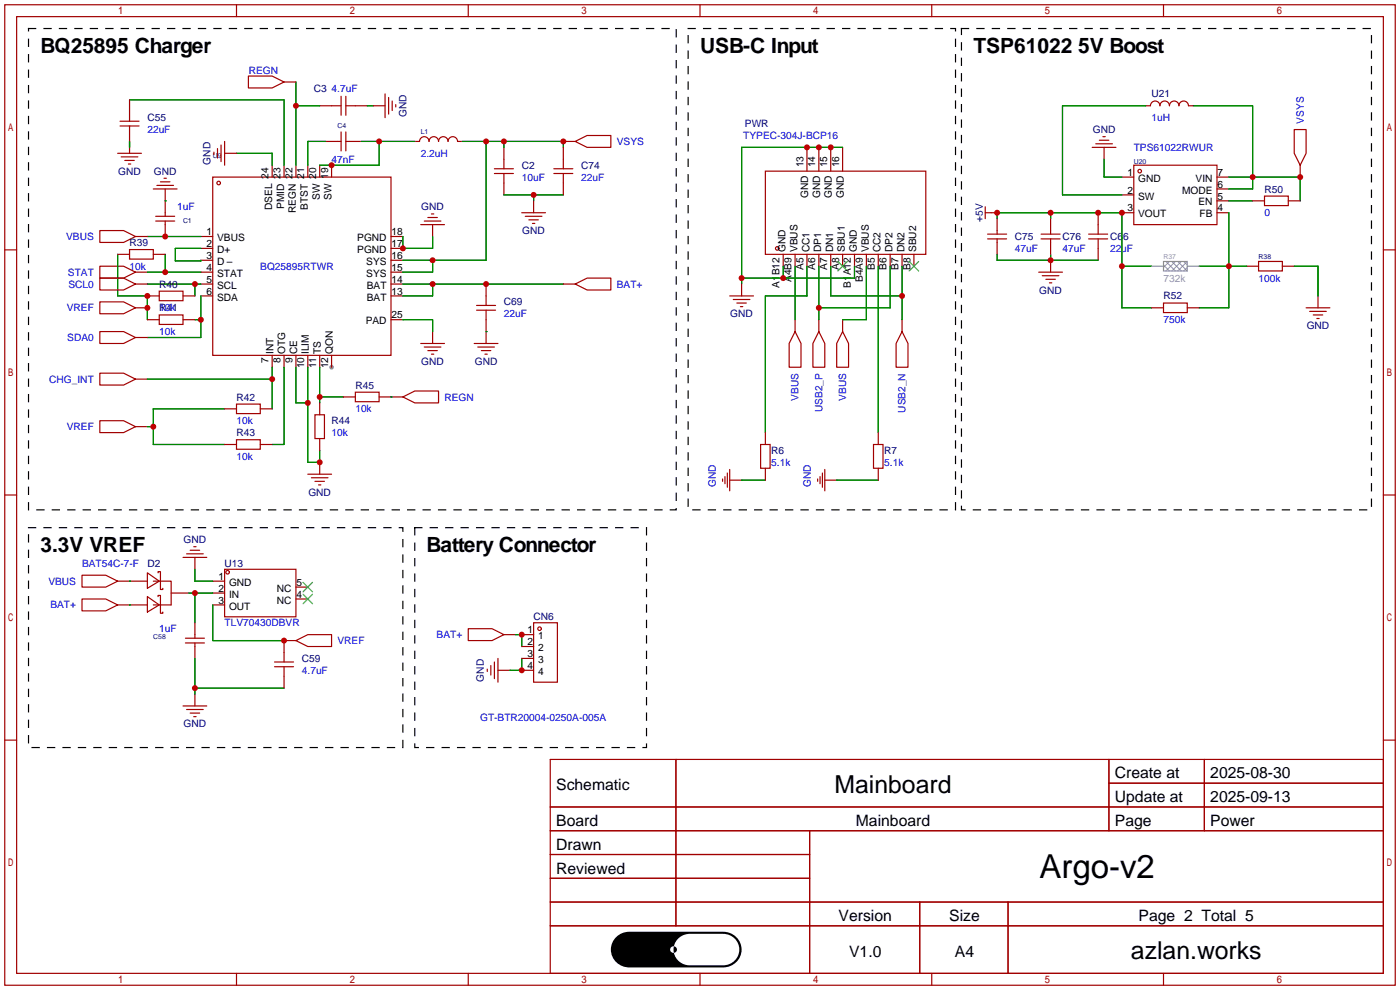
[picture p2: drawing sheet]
<svg xmlns="http://www.w3.org/2000/svg" width="299mm" height="212mm" viewBox="0 0 299 212" stroke-linecap="round" stroke-linejoin="round" font-family="sans-serif">
<circle cx="70.9" cy="78.5" r=".51" fill="#999"/>
<g fill="none" stroke="#a10000" stroke-width=".25">
<path d="M1 1h297.2v209.6h-297.2zM3.6 3.6h292.1v204.4h-292.1zM50.5 1v2.6M100.1 1v2.6M149.6 1v2.6M199.1 1v2.6M248.7 1v2.6M1 53.4h2.6M295.7 53.4h2.5M1 105.8h2.6M295.7 105.8h2.5M1 158.2h2.6"/>
<path d="M295.7 158.2h2.5M117.6 162.3h178.1v45.7h-178.1zM117.6 172.5h178.1M117.6 177.5h178.1M144.5 162.3v35.6M173 177.5v30.5M237 162.3v15.2M237 167.4h58.7M257.4 162.3v15.2M117.6 182.6h55.4M117.6 192.8h178.1M117.6 187.7h55.4"/>
<path d="M117.6 197.9h178.1M196.6 192.8v15.2M215.4 192.8v15.2M50.5 208v2.6M100.1 208v2.6M149.6 208v2.6M199.1 208v2.6M248.7 208v2.6"/>
</g>
<path d="M131.7 200.3a4 4 0 0 1 2.8-1.2h20.1a3.8 3.8 0 0 1 3.9 3.8 3.8 3.8 0 0 1-3.9 3.9h-20.1a3.8 3.8 0 0 1-3.6-2.3 3.8 3.8 0 0 1 .8-4.2z" fill="#000"/>
<path d="M143.4 202.4l.6-.2v1.4a.71 .71 0 0 1-.7-.3 .71 .71 0 0 1 .1-.9zM145 200.6a3.5 3.5 0 0 1 2.4-1h7.1a3.4 3.4 0 0 1 3.5 3.3 3.4 3.4 0 0 1-3.5 3.4h-7.1a3.5 3.5 0 0 1-3.4-2.7 .71 .71 0 0 0 .7-.7 .71 .71 0 0 0-.7-.7l.2-.6z" fill="#fff"/>
<g fill="none" stroke="#a10000" stroke-width=".25">
<path d="M53.1 16.3h5.1l2.5 1.2-2.5 1.3h-5.1zM60.7 17.5h2.5M25.1 32.8h5.1M25.7 26.9h4M25.7 25.9h4M25.9 33.5h3.6M26.7 34.3h2M27.4 35.1h.5M27.7 21.3v4.6M27.7 26.9v5.9M33.5 39.6h3.6M34.3 38.9h2"/>
<path d="M35.1 38.1h.5M45.5 37.8h38.1v38.1h-38.1zM45.7 32.5v.5M46.5 31.8v2M47.2 31v3.5M48 32.8h2.5M48 30.2v5.1M58.2 35.3v2.5M60.7 35.3v2.5M63.2 35.3v2.5M65.8 35.3v2.5M68.3 35.3v2.5"/>
<path d="M68.3 22.6h4.6M69.6 30.2h3.3M70.9 35.3v2.5M72.9 20.6v4M72.9 28.2v4.1M73.9 30.2h3.3M73.9 20.6v4M73.9 28.2v4.1M73.9 22.6h4.6M79.8 22.6h2.5M82.3 20.1v5M83.1 20.8v3.6"/>
<path d="M83.8 21.6v2M84.6 22.4v.5M88.6 30.2h1.1a1.02 1.02 0 0 1 1-1 1.02 1.02 0 0 1 1 1 1.02 1.02 0 0 1 1-1 1.02 1.02 0 0 1 1 1 1.02 1.02 0 0 1 1-1 1.02 1.02 0 0 1 1.1 1 1.02 1.02 0 0 1 1-1 1.02 1.02 0 0 1 1 1h1M105.7 37.1h4M105.7 36.1h4M107.7 31.5v4.6M107.7 37.1v4.6M118.4 37.1h4M118.4 36.1h4M120.4 30.2h2.5M120.4 31.5v4.6M120.4 37.1v4.6"/>
<path d="M122.9 30.2l2.6-1.2h5.1v2.5h-5.1zM163.6 36.6h34.3v17.8h-34.3zM172.5 31.5v5.1M175 31.5v5.1M177.5 31.5v5.1M180.1 31.5v5.1M233.4 31.5h5.1M234.2 30.7h3.5M234.9 30h2.1M235.7 29.2h.5M236 31.5v2.5M239.8 37.8h2.5"/>
<path d="M242.3 35.3h17.8v12.7h-17.8zM244.9 22.6h1a1.02 1.02 0 0 1 1-1 1.02 1.02 0 0 1 1 1 1.02 1.02 0 0 1 1-1 1.02 1.02 0 0 1 1 1 1.02 1.02 0 0 1 1.1-1 1.02 1.02 0 0 1 1 1 1.02 1.02 0 0 1 1-1 1.02 1.02 0 0 1 1 1h1M260.1 37.8h2.5M276.6 27.7h2.5v5.1l-1.2 2.5-1.3-2.5zM277.9 35.3v2.5M21.3 49.3h5.1l2.6 1.2-2.6 1.3h-5.1zM21.3 56.9h5.1l2.6 1.3-2.6 1.2h-5.1zM21.3 59.4h5.1l2.6 1.3-2.6 1.3h-5.1zM25.1 54.4h2.6M27.7 53.3h5.1v2.1h-5.1zM29 50.5h2.5M29 58.2h2.5"/>
<path d="M32.8 40.4h5M32.8 54.4h2.5M33.3 46.2h4M33.3 47.2h4M35.3 40.4v5.8M35.3 47.2v3.3M42.9 50.5h2.6M42.9 53.1h2.6M42.9 55.6h2.6M42.9 58.2h2.6M83.6 50.5h2.5M83.6 53.1h2.5"/>
<path d="M83.6 55.6h2.5M83.6 58.2h2.5M89.9 48h5.1M90.7 47.2h3.5M91.4 46.5h2.1M92.2 45.7h.5M92.5 48v2.5M111.5 45.5h5.1M112.3 46.2h3.5M113 47h2.1M113.8 47.8h.5M114 42.9v2.6"/>
<path d="M167.4 54.4v2.5M169.9 54.4v2.5M172.5 54.4v2.5M175 54.4v2.5M177.5 54.4v2.5M180.1 54.4v2.5M182.6 54.4v2.5M185.2 54.4v2.5M187.7 54.4v2.5M190.2 54.4v2.5M192.8 54.4v2.5M195.3 54.4v2.5"/>
<path d="M210.6 45.5h2.5M210.6 44.2v2.5M211.1 51.1h4M211.1 50h4M213.1 46.7v3.3M213.1 51.1v3.3M222 58.2h5.1M222.5 51.1h4.1M222.5 50h4.1M222.8 58.9h3.5M223.5 59.7h2.1M224.5 46.7v3.3"/>
<path d="M224.5 51.1v3.3M224.5 55.6v2.6M232.7 51.1h4M232.7 50h4M234.7 45.5v4.5M234.7 51.1v4.5M239.8 45.5h2.5M239.8 41.7h2.5M260.1 40.4h2.5M260.1 45.5h2.5M260.1 42.9h2.5M266.4 56.9h2.6"/>
<path d="M267.7 42.9h2.6M269 55.9h5.1v2h-5.1zM270.3 41.9h5v2h-5zM274.1 56.9h2.5M275.3 42.9h2.6M21.3 64.5h5.1l2.6 1.3-2.6 1.3h-5.1zM21.3 70.9h5.1l2.6 1.2-2.6 1.3h-5.1zM21.3 79.8h5.1l2.6 1.2-2.6 1.3h-5.1zM29 60.7h2.5M29 65.8h2.5M29 72.1h2.5M31.5 63.2h2.5"/>
<path d="M31.5 68.3h2.5M34 62.2h5.1v2.1h-5.1zM34 67.3h5.1v2h-5.1zM39.1 63.2h2.6M39.1 68.3h2.6M42.9 60.7h2.6M42.9 63.2h2.6M58.2 75.9v2.6M60.7 75.9v2.6M63.2 75.9v2.6M65.8 75.9v2.6M68.3 75.9v2.6"/>
<path d="M70.9 75.9v2.6M83.6 60.7h2.5M83.6 63.2h2.5M83.6 68.3h2.5M89.9 73.4h5.1M90.7 74.2h3.5M91.4 74.9h2.1M92.2 75.7h.5M92.5 70.9v2.5M101.3 73.4h5.1M101.9 65.3h4M101.9 66.3h4"/>
<path d="M102.1 74.2h3.6M102.9 74.9h2M103.6 75.7h.5M103.9 60.7v4.6M103.9 66.3v7.1M120.4 60.7h2.5M122.9 60.7l2.6-1.3h5.1v2.6h-5.1zM156 63.2h5M156.7 64h3.6M157.5 64.8h2M158.2 65.5h.5M158.5 60.7v2.5"/>
<path d="M169.9 70.9l1.3 2.5v5.1h-2.5v-5.1zM169.9 68.3v2.6M175 70.9l1.3 2.5v5.1h-2.6v-5.1zM175 68.3v2.6M180.1 70.9l1.3 2.5v5.1h-2.6v-5.1zM180.1 68.3v2.6M192.8 70.9l1.3 2.5v5.1h-2.6v-5.1zM192.8 68.3v2.6M224.3 60.5h.5M246.1 65.8h2.6M248.7 64.8h5v2h-5zM253.7 65.8h2.6"/>
<path d="M279.1 65.8h5.1M279.9 66.5h3.6M280.7 67.3h2M281.4 68.1h.5M281.7 63.2v2.6M21.3 89.9h5.1l2.6 1.3-2.6 1.3h-5.1zM29 81h2.5M29 91.2h2.5M48 87.4h2.5M48 95h2.5M50.5 86.4h5.1v2h-5.1zM50.5 94h5.1v2h-5.1z"/>
<path d="M55.6 87.4h2.6M55.6 95h2.6M67.3 88.6h2v5.1h-2zM68.3 86.1v2.5M68.3 93.7v2.6M68.3 98.8v2.5M73.4 84.8h2.5M75.9 83.8h5.1v2.1h-5.1zM81 84.8h5.1M86.1 84.8l2.5-1.2h5.1v2.5h-5.1zM162.6 95h2v5.1h-2zM163.6 92.5v2.5"/>
<path d="M186.7 95h2v5.1h-2zM187.7 92.5v2.5M39.1 119.1h5.1M39.9 118.4h3.5M40.6 117.6h2.1M41.4 116.8h.5M41.7 119.1v2.6M65.8 101.3h5.1M66.5 102.1h3.6M67.3 102.9h2M68.1 103.6h.5M154.4 102.4v.5"/>
<path d="M154.9 101.9v1.5M155.4 101.1v3M156 102.6h2.5M156 100.3v4.6M158.5 102.6h.1M163.6 100.1v2.5M174.8 102.4v.5M175.3 101.9v1.5M175.8 101.1v3M176.3 102.6h2.5M176.3 100.3v4.6M178.8 102.6h.1"/>
<path d="M187.7 100.1v2.5M17.5 122.9h5.1l2.5 1.3-2.5 1.3h-5.1zM17.5 128h5.1l2.5 1.3-2.5 1.3h-5.1zM25.1 124.2h6.4M25.1 129.3h6.4M31.5 127.5l2.5 1.8-2.5 1.5zM31.5 122.4l2.5 1.8-2.5 1.5zM32.8 124.2h3.8v5.1h-3.8M33.8 127.5v-.2h.5v3.8h.5v-.3M33.8 122.4v-.2h.5v3.8h.5v-.3M36.6 126.7h3.8M39.6 136.4h4.1"/>
<path d="M39.6 137.4h4.1M41.7 133.1v3.3M41.7 137.4v3.3M45.5 124.2h2.5M45.5 126.7h2.5M45.5 129.3h2.5M48 121.7h15.2v10.1h-15.2zM63.2 136.9l2.6-1.3h5.1v2.6h-5.1zM63.2 136.9h-2.5v4.6M63.2 128h2.6M63.2 125.5h2.6M100.1 134.4h5.1l2.5 1.2-2.5 1.3h-5.1z"/>
<path d="M107.7 135.6h2.5M111.5 135.6h2.5M111.5 138.2h2.5M114 133.1h5.1v12.7h-5.1zM39.1 150.9h5.1M39.9 151.6h3.5M40.6 152.4h2.1M41.4 153.2h.5M41.7 148.3v2.6M58.7 141.5h4M58.7 142.5h4M60.7 142.5v4.6"/>
<path d="M104.1 143v.5M104.9 142.2v2.1M105.7 141.5v3.5M106.4 143.3h2.6M106.4 140.7v5.1M111.5 143.3h2.5M111.5 140.7h2.5"/>
<circle cx="46.7" cy="39.1" r=".38"/>
<circle cx="243.6" cy="36.6" r=".38"/>
<circle cx="166.1" cy="53.1" r=".38"/>
<circle cx="48.6" cy="122.3" r=".38"/>
<circle cx="115.3" cy="134.4" r=".38"/>
</g>
<g fill="none" stroke="#008700" stroke-width=".25">
<path d="M63.2 17.5v17.8M27.7 21.3h33v14M27.7 30.2v1.3M50.5 32.8h7.7v2.5M63.2 22.6h5.1M69.6 30.2h-3.8v5.1M77.2 30.2h11.4M78.5 22.6h1.3M81 30.2v5.1h-12.7M98.8 30.2h21.6v1.3M103.9 30.2v25.4h-17.8M107.7 30.2v1.3"/>
<path d="M180.1 31.5h-21.6v29.2M236 34v3.8h3.8M244.9 22.6h-17.8v19.1h12.7M255 22.6h12.7v17.8h-5.1M262.6 37.8h15.3v5.1M25.1 54.4v8.8h6.4v5.1M31.5 50.5h11.4M31.5 58.2h11.4M35.3 42.9h.1M35.3 54.4v3.8M42.9 53.1h-5.4v2.7h5.4v-.2M86.1 50.5v2.6h6.4v-2.6"/>
<path d="M92.5 55.6v2.6h-6.4M107.7 41.7h12.7M114 41.7v1.2M167.4 56.9v2.5M169.9 56.9v11.4M172.5 56.9v6.3h-8.9v29.3M175 56.9v11.4M177.5 56.9v6.3h15.3M182.6 56.9v2.5h-24.1M185.2 56.9v11.4h-5.1M187.7 56.9v35.6M190.2 56.9v8.9h-15.2"/>
<path d="M192.8 56.9v11.4M213.1 54.4v1.2h21.6M213.1 46.7v-1.2h26.7v20.3h6.3M224.5 45.5v1.2M224.5 54.4v1.2M239.8 56.9h6.3M256.3 56.9h10.1M262.6 45.5v20.3h-6.3M262.6 42.9h5.1M276.6 56.9h5.1v6.3M31.5 60.7h11.4M41.7 60.7v2.5"/>
<path d="M41.7 68.3h1.2M42.9 63.2v8.9h-11.4M58.2 78.5v8.9M60.7 78.5v16.5h-2.5M63.2 78.5v7.6h2.6M65.8 78.5v20.3h2.5v-2.5M68.3 78.5v7.6M86.1 60.7h34.3M86.1 68.3h6.4v2.6M92.5 60.7v2.5h-6.4M103.9 70.9h.1M31.5 81h26.7"/>
<path d="M31.5 91.2h1.3M48 87.4h-15.2v7.6h15.2M68.3 84.8h5.1M83.6 84.8h.1M158.5 102.6h5.1M178.8 102.6h8.9M27.7 124.2h.1M27.7 129.3h.1M40.4 126.7h5.1M41.7 121.7v2.5h3.8M41.7 126.7v6.4M45.5 129.3v7.6h15.2"/>
<path d="M110.2 135.6h1.3v2.6M41.7 140.7v7.6M41.7 147.1h19M111.5 140.7v2.6h-2.5"/>
</g>
<path d="M6.1 6.1h138.4v102.9h-138.4zM147.1 6.1h57.1v102.9h-57.1zM205.5 6.1h87.6v102.9h-87.6zM6.1 112.8h80v47h-80zM88.6 112.8h49.6v47h-49.6z" fill="none" stroke="#000" stroke-width=".25" stroke-dasharray="1.5 1.8"/>
<path d="M179.1 55.9l2 2M181.1 55.9l-2 2M194.3 55.9l2 2M196.3 55.9l-2 2M64.8 127l2 2M64.8 124.5l2 2M66.8 127l-2 2M66.8 124.5l-2 2" fill="none" stroke="#3c3" stroke-width=".25"/>
<path d="M246.1 56.9h2.6M248.7 55.9h5v2h-5zM253.7 56.9h2.6" fill="none" stroke="#999" stroke-width=".25"/>
<path d="M248.7 56.6l1.2 1.3M249.2 55.9l2 2M249.9 55.9l-1.2 1.3M250.4 55.9l2.1 2M251.2 55.9l-2 2M251.7 55.9l2 2M252.5 55.9l-2.1 2M253 55.9l.7 .7M253.7 55.9l-2 2M253.7 57.2l-.7 .7" fill="none" stroke="#999" stroke-width=".21"/>
<g fill="#c00">
<circle cx="63.2" cy="22.6" r=".63"/>
<circle cx="35.3" cy="50.5" r=".63"/>
<circle cx="35.3" cy="58.2" r=".63"/>
<circle cx="41.7" cy="60.7" r=".63"/>
<circle cx="42.9" cy="68.3" r=".63"/>
<circle cx="31.5" cy="65.8" r=".63"/>
<circle cx="31.5" cy="63.2" r=".63"/>
<circle cx="103.9" cy="30.2" r=".63"/>
<circle cx="92.5" cy="55.6" r=".63"/>
<circle cx="107.7" cy="30.2" r=".63"/>
<circle cx="120.4" cy="30.2" r=".63"/>
<circle cx="114" cy="41.7" r=".63"/>
<circle cx="86.1" cy="53.1" r=".63"/>
<circle cx="92.5" cy="60.7" r=".63"/>
<circle cx="103.9" cy="60.7" r=".63"/>
<circle cx="68.3" cy="84.8" r=".63"/>
<circle cx="167.4" cy="59.4" r=".63"/>
<circle cx="158.5" cy="59.4" r=".63"/>
<circle cx="172.5" cy="31.5" r=".63"/>
<circle cx="175" cy="31.5" r=".63"/>
<circle cx="177.5" cy="31.5" r=".63"/>
<circle cx="175" cy="65.8" r=".63"/>
<circle cx="192.8" cy="63.2" r=".63"/>
<circle cx="68.3" cy="98.8" r=".63"/>
<circle cx="65.8" cy="86.1" r=".63"/>
<circle cx="58.2" cy="81" r=".63"/>
<circle cx="32.8" cy="91.2" r=".63"/>
<circle cx="41.7" cy="126.7" r=".63"/>
<circle cx="41.7" cy="147.1" r=".63"/>
<circle cx="60.7" cy="136.9" r=".63"/>
<circle cx="111.5" cy="135.6" r=".63"/>
<circle cx="111.5" cy="143.3" r=".63"/>
<circle cx="267.7" cy="37.8" r=".63"/>
<circle cx="277.9" cy="37.8" r=".63"/>
<circle cx="70.9" cy="35.3" r=".63"/>
<circle cx="81" cy="30.2" r=".63"/>
<circle cx="239.8" cy="45.5" r=".63"/>
<circle cx="234.7" cy="45.5" r=".63"/>
<circle cx="224.5" cy="45.5" r=".63"/>
<circle cx="213.1" cy="45.5" r=".63"/>
<circle cx="239.8" cy="56.9" r=".63"/>
<circle cx="224.5" cy="55.6" r=".63"/>
<circle cx="262.6" cy="56.9" r=".63"/>
</g>
<text font-size="7.1" x="222.1" y="187.7">Argo-v2</text>
<g font-size="5.3">
<text x="178.4" y="169.4">Mainboard</text>
<text x="241.7" y="205">azlan.works</text>
</g>
<g font-size="4.5">
<text x="8.6" y="11.4">BQ25895 Charger</text>
<text x="149.6" y="11.4">USB-C Input</text>
<text x="208" y="11.4">TSP61022 5V Boost</text>
<text x="8.6" y="118.1">3.3V VREF</text>
<text x="91.2" y="118.1">Battery Connector</text>
</g>
<g font-size="3.4">
<text x="238.3" y="166.4">Create at</text>
<text x="258.7" y="166.4">2025-08-30</text>
<text x="118.9" y="168.9">Schematic</text>
<text x="238.3" y="171.5">Update at</text>
<text x="258.7" y="171.5">2025-09-13</text>
<text x="118.9" y="176.5">Board</text>
<text x="182.9" y="176.5">Mainboard</text>
<text x="238.3" y="176.5">Page</text>
<text x="258.7" y="176.5">Power</text>
<text x="118.9" y="181.6">Drawn</text>
<text x="118.9" y="186.7">Reviewed</text>
<text x="179.2" y="196.9">Version</text>
<text x="202.9" y="196.9">Size</text>
<text x="243.4" y="196.9">Page 2 Total 5</text>
<text x="181.5" y="204.5">V1.0</text>
<text x="204.1" y="204.5">A4</text>
</g>
<g font-size="2.2" fill="#00f">
<text x="53.2" y="15.7">REGN</text>
<text x="70.9" y="19.6">4.7uF</text>
<text x="31.5" y="28.4">22uF</text>
<text x="158.9" y="29.7">TYPEC-304J-BCP16</text>
<text x="246.1" y="25.9">1uH</text>
<text x="278.6" y="26.4" transform="rotate(-90 278.6 26.4)">VSYS</text>
<text x="70.9" y="34.8">47nF</text>
<text x="89.9" y="33.5">2.2uH</text>
<text x="131.8" y="31">VSYS</text>
<text x="242.3" y="32.3">TPS61022RWUR</text>
<text x="111.5" y="38.6">10uF</text>
<text x="124.2" y="38.6">22uF</text>
<text x="37.8" y="45">1uF</text>
<text x="270.3" y="46.2">0</text>
<text x="14.1" y="51.3">VBUS</text>
<text x="216.9" y="53.8">47uF</text>
<text x="227.1" y="53.8">47uF</text>
<text x="237.2" y="53.8">22uF</text>
<text x="14.5" y="58.9">STAT</text>
<text x="27.7" y="57.7">10k</text>
<text x="55.6" y="57.7">BQ25895RTWR</text>
<text x="14.6" y="61.5">SCL0</text>
<text x="131.8" y="61.5">BAT+</text>
<text x="269" y="60.2">100k</text>
<text x="14.3" y="66.5">VREF</text>
<text x="34" y="66.5">10k</text>
<text x="34" y="71.6">10k</text>
<text x="107.7" y="67.8">22uF</text>
<text x="248.7" y="69.1">750k</text>
<text x="14.4" y="72.9">SDA0</text>
<text x="10.5" y="81.8">CHG_INT</text>
<text x="75.9" y="88.1">10k</text>
<text x="95" y="85.6">REGN</text>
<text x="170.7" y="85.7" transform="rotate(-90 170.7 85.7)">VBUS</text>
<text x="175.8" y="88.1" transform="rotate(-90 175.8 88.1)">USB2_P</text>
<text x="180.8" y="85.7" transform="rotate(-90 180.8 85.7)">VBUS</text>
<text x="193.5" y="88.2" transform="rotate(-90 193.5 88.2)">USB2_N</text>
<text x="14.3" y="91.9">VREF</text>
<text x="50.5" y="90.7">10k</text>
<text x="70.9" y="93.2">10k</text>
<text x="50.5" y="98.3">10k</text>
<text x="164.8" y="99.6">5.1k</text>
<text x="189" y="99.6">5.1k</text>
<text x="153" y="104.1" transform="rotate(-90 153 104.1)">GND</text>
<text x="173.3" y="104.1" transform="rotate(-90 173.3 104.1)">GND</text>
<text x="10.3" y="125">VBUS</text>
<text x="17.5" y="121.2">BAT54C-7-F</text>
<text x="10.8" y="130">BAT+</text>
<text x="34" y="135.1">1uF</text>
<text x="48" y="133.9">TLV70430DBVR</text>
<text x="72.1" y="137.7">VREF</text>
<text x="93.3" y="136.4">BAT+</text>
<text x="64.5" y="144">4.7uF</text>
<text x="102.6" y="154.2">GT-BTR20004-0250A-005A</text>
</g>
<g font-size="2.2" fill="#000080">
<text x="67.1" y="19.6">C3</text>
<text x="246.1" y="20.8">U21</text>
<text x="31.5" y="25.9">C55</text>
<text x="86.9" y="25" transform="rotate(-90 86.9 25)">GND</text>
<text x="159.2" y="27.1">PWR</text>
<text x="233.6" y="28.4">GND</text>
<text x="45" y="35.2" transform="rotate(-90 45 35.2)">GND</text>
<text x="25.3" y="37.3">GND</text>
<text x="32.9" y="37.3">GND</text>
<text x="111.5" y="36.1">C2</text>
<text x="124.2" y="36.1">C74</text>
<text x="270.3" y="41.1">R50</text>
<text x="90" y="45">GND</text>
<text x="210.1" y="47.4" transform="rotate(-90 210.1 47.4)">+5V</text>
<text x="27.7" y="52.6">R39</text>
<text x="111.6" y="50">GND</text>
<text x="216.9" y="51.3">C75</text>
<text x="227.1" y="51.3">C76</text>
<text x="237.2" y="51.3">C66</text>
<text x="34" y="61.5">R40</text>
<text x="107.7" y="65.3">C69</text>
<text x="222.1" y="62.7">GND</text>
<text x="248.7" y="64">R52</text>
<text x="34" y="66.5">R41</text>
<text x="156.1" y="67.8">GND</text>
<text x="279.3" y="70.4">GND</text>
<text x="90" y="78">GND</text>
<text x="101.5" y="78">GND</text>
<text x="75.9" y="83.1">R45</text>
<text x="50.5" y="85.6">R42</text>
<text x="50.5" y="93.2">R43</text>
<text x="70.9" y="90.7">R44</text>
<text x="164.8" y="97">R6</text>
<text x="189" y="97">R7</text>
<text x="65.9" y="105.9">GND</text>
<text x="39.2" y="116.1">GND</text>
<text x="31.5" y="121.2">D2</text>
<text x="48" y="121.2">U13</text>
<text x="114" y="132.6">CN6</text>
<text x="64.5" y="141.5">C59</text>
<text x="103.4" y="145.7" transform="rotate(-90 103.4 145.7)">GND</text>
<text x="39.2" y="155.4">GND</text>
</g>
<g font-size="2.2">
<text x="171.7" y="35.8" transform="rotate(-90 171.7 35.8)">13</text>
<text x="174.2" y="35.8" transform="rotate(-90 174.2 35.8)">14</text>
<text x="176.8" y="35.8" transform="rotate(-90 176.8 35.8)">15</text>
<text x="179.3" y="35.8" transform="rotate(-90 179.3 35.8)">16</text>
<text x="57.4" y="38.2" transform="rotate(-90 57.4 38.2)">24</text>
<text x="59.9" y="38.2" transform="rotate(-90 59.9 38.2)">23</text>
<text x="62.5" y="38.2" transform="rotate(-90 62.5 38.2)">22</text>
<text x="65" y="38.2" transform="rotate(-90 65 38.2)">21</text>
<text x="67.6" y="38.2" transform="rotate(-90 67.6 38.2)">20</text>
<text x="70.1" y="38.2" transform="rotate(-90 70.1 38.2)">19</text>
<text x="241" y="37.6">1</text>
<text x="241" y="41.4">2</text>
<text x="243.3" y="38.8">GND</text>
<text x="252.6" y="41.4">MODE</text>
<text x="255.5" y="38.8">VIN</text>
<text x="260.2" y="40.1">6</text>
<text x="260.2" y="37.6">7</text>
<text x="58.2" y="44.9" transform="rotate(-90 58.2 44.9)">DSEL</text>
<text x="60.7" y="44.7" transform="rotate(-90 60.7 44.7)">PMID</text>
<text x="63.2" y="45.6" transform="rotate(-90 63.2 45.6)">REGN</text>
<text x="65.8" y="44.8" transform="rotate(-90 65.8 44.8)">BTST</text>
<text x="68.3" y="42.8" transform="rotate(-90 68.3 42.8)">SW</text>
<text x="70.9" y="42.8" transform="rotate(-90 70.9 42.8)">SW</text>
<text x="172.7" y="42.4" transform="rotate(-90 172.7 42.4)">GND</text>
<text x="175.3" y="42.4" transform="rotate(-90 175.3 42.4)">GND</text>
<text x="177.8" y="42.4" transform="rotate(-90 177.8 42.4)">GND</text>
<text x="180.3" y="42.4" transform="rotate(-90 180.3 42.4)">GND</text>
<text x="241" y="45.2">3</text>
<text x="243.3" y="42.6">SW</text>
<text x="243.3" y="46.5">VOUT</text>
<text x="256.1" y="43.9">EN</text>
<text x="256.4" y="46.5">FB</text>
<text x="260.2" y="45.2">4</text>
<text x="260.2" y="42.6">5</text>
<text x="44.1" y="50.3">1</text>
<text x="44.1" y="52.8">2</text>
<text x="46.4" y="51.5">VBUS</text>
<text x="76.3" y="51.5">PGND</text>
<text x="83.7" y="52.8">17</text>
<text x="83.7" y="50.3">18</text>
<text x="167.9" y="53.9" transform="rotate(-90 167.9 53.9)">GND</text>
<text x="170.4" y="53.9" transform="rotate(-90 170.4 53.9)">VBUS</text>
<text x="173" y="53.9" transform="rotate(-90 173 53.9)">CC1</text>
<text x="175.5" y="53.9" transform="rotate(-90 175.5 53.9)">DP1</text>
<text x="178.1" y="53.9" transform="rotate(-90 178.1 53.9)">DN1</text>
<text x="180.6" y="53.9" transform="rotate(-90 180.6 53.9)">SBU1</text>
<text x="183.1" y="53.9" transform="rotate(-90 183.1 53.9)">GND</text>
<text x="185.7" y="53.9" transform="rotate(-90 185.7 53.9)">VBUS</text>
<text x="188.2" y="53.9" transform="rotate(-90 188.2 53.9)">CC2</text>
<text x="190.8" y="53.9" transform="rotate(-90 190.8 53.9)">DP2</text>
<text x="193.3" y="53.9" transform="rotate(-90 193.3 53.9)">DN2</text>
<text x="195.8" y="53.9" transform="rotate(-90 195.8 53.9)">SBU2</text>
<text x="44.1" y="55.3">3</text>
<text x="44.1" y="57.9">4</text>
<text x="46.4" y="54.1">D+</text>
<text x="46.4" y="56.6">D</text>
<text x="46.4" y="59.2">STAT</text>
<text x="76.3" y="54.1">PGND</text>
<text x="78.3" y="59.2">SYS</text>
<text x="78.3" y="56.6">SYS</text>
<text x="83.7" y="57.9">15</text>
<text x="83.7" y="55.3">16</text>
<text x="171.7" y="57.6" transform="rotate(-90 171.7 57.6)">A5</text>
<text x="174.2" y="57.6" transform="rotate(-90 174.2 57.6)">A6</text>
<text x="176.8" y="57.6" transform="rotate(-90 176.8 57.6)">A7</text>
<text x="179.3" y="57.6" transform="rotate(-90 179.3 57.6)">A8</text>
<text x="186.9" y="57.6" transform="rotate(-90 186.9 57.6)">B5</text>
<text x="189.5" y="57.6" transform="rotate(-90 189.5 57.6)">B6</text>
<text x="192" y="57.6" transform="rotate(-90 192 57.6)">B7</text>
<text x="194.6" y="57.6" transform="rotate(-90 194.6 57.6)">B8</text>
<text x="44.1" y="60.4">5</text>
<text x="44.1" y="63">6</text>
<text x="46.4" y="61.7">SCL</text>
<text x="46.4" y="64.2">SDA</text>
<text x="78.4" y="64.2">BAT</text>
<text x="78.4" y="61.7">BAT</text>
<text x="83.7" y="63">13</text>
<text x="83.7" y="60.4">14</text>
<text x="166.6" y="61.5" transform="rotate(-90 166.6 61.5)">A1B12</text>
<text x="169.2" y="60.3" transform="rotate(-90 169.2 60.3)">A4B9</text>
<text x="181.9" y="61.5" transform="rotate(-90 181.9 61.5)">B1A12</text>
<text x="184.4" y="60.3" transform="rotate(-90 184.4 60.3)">B4A9</text>
<text x="78.2" y="69.3">PAD</text>
<text x="83.7" y="68">25</text>
<text x="57.4" y="77.5" transform="rotate(-90 57.4 77.5)">7</text>
<text x="58.4" y="75.7" transform="rotate(-90 58.4 75.7)">INT</text>
<text x="59.9" y="77.5" transform="rotate(-90 59.9 77.5)">8</text>
<text x="61" y="75.7" transform="rotate(-90 61 75.7)">OTG</text>
<text x="62.5" y="77.5" transform="rotate(-90 62.5 77.5)">9</text>
<text x="63.5" y="75.7" transform="rotate(-90 63.5 75.7)">CE</text>
<text x="66" y="75.7" transform="rotate(-90 66 75.7)">ILIM</text>
<text x="68.6" y="75.7" transform="rotate(-90 68.6 75.7)">TS</text>
<text x="71.1" y="75.7" transform="rotate(-90 71.1 75.7)">QON</text>
<text x="65" y="78.7" transform="rotate(-90 65 78.7)">10</text>
<text x="67.6" y="78.7" transform="rotate(-90 67.6 78.7)">11</text>
<text x="70.1" y="78.7" transform="rotate(-90 70.1 78.7)">12</text>
<text x="46.7" y="123.9">1</text>
<text x="48.9" y="125.2">GND</text>
<text x="63.4" y="125.2">5</text>
<text x="46.7" y="126.5">2</text>
<text x="46.7" y="129">3</text>
<text x="48.9" y="127.7">IN</text>
<text x="48.9" y="130.3">OUT</text>
<text x="59.2" y="129">NC</text>
<text x="59.2" y="126.5">NC</text>
<text x="63.4" y="127.7">4</text>
<text x="112.7" y="135.4">1</text>
<text x="112.7" y="137.9">2</text>
<text x="115" y="136.6">1</text>
<text x="112.7" y="140.4">3</text>
<text x="112.7" y="143">4</text>
<text x="115" y="139.2">2</text>
<text x="115" y="141.7">3</text>
<text x="115" y="144.2">4</text>
</g>
<text font-size="2.2" fill="#999" x="248.7" y="60.2">732k</text>
<g font-size="1.5" fill="#000080">
<text x="72.1" y="27.3">C4</text>
<text x="89.9" y="28.6">L1</text>
<text x="45.5" y="33.7">U9</text>
<text x="242.3" y="35">U20</text>
<text x="39.1" y="47.7">C1</text>
<text x="269" y="55.3">R38</text>
<text x="32.8" y="136.6">C58</text>
</g>
<text font-size="1.5" fill="#999" x="248.7" y="55.3">R37</text>
</svg>
